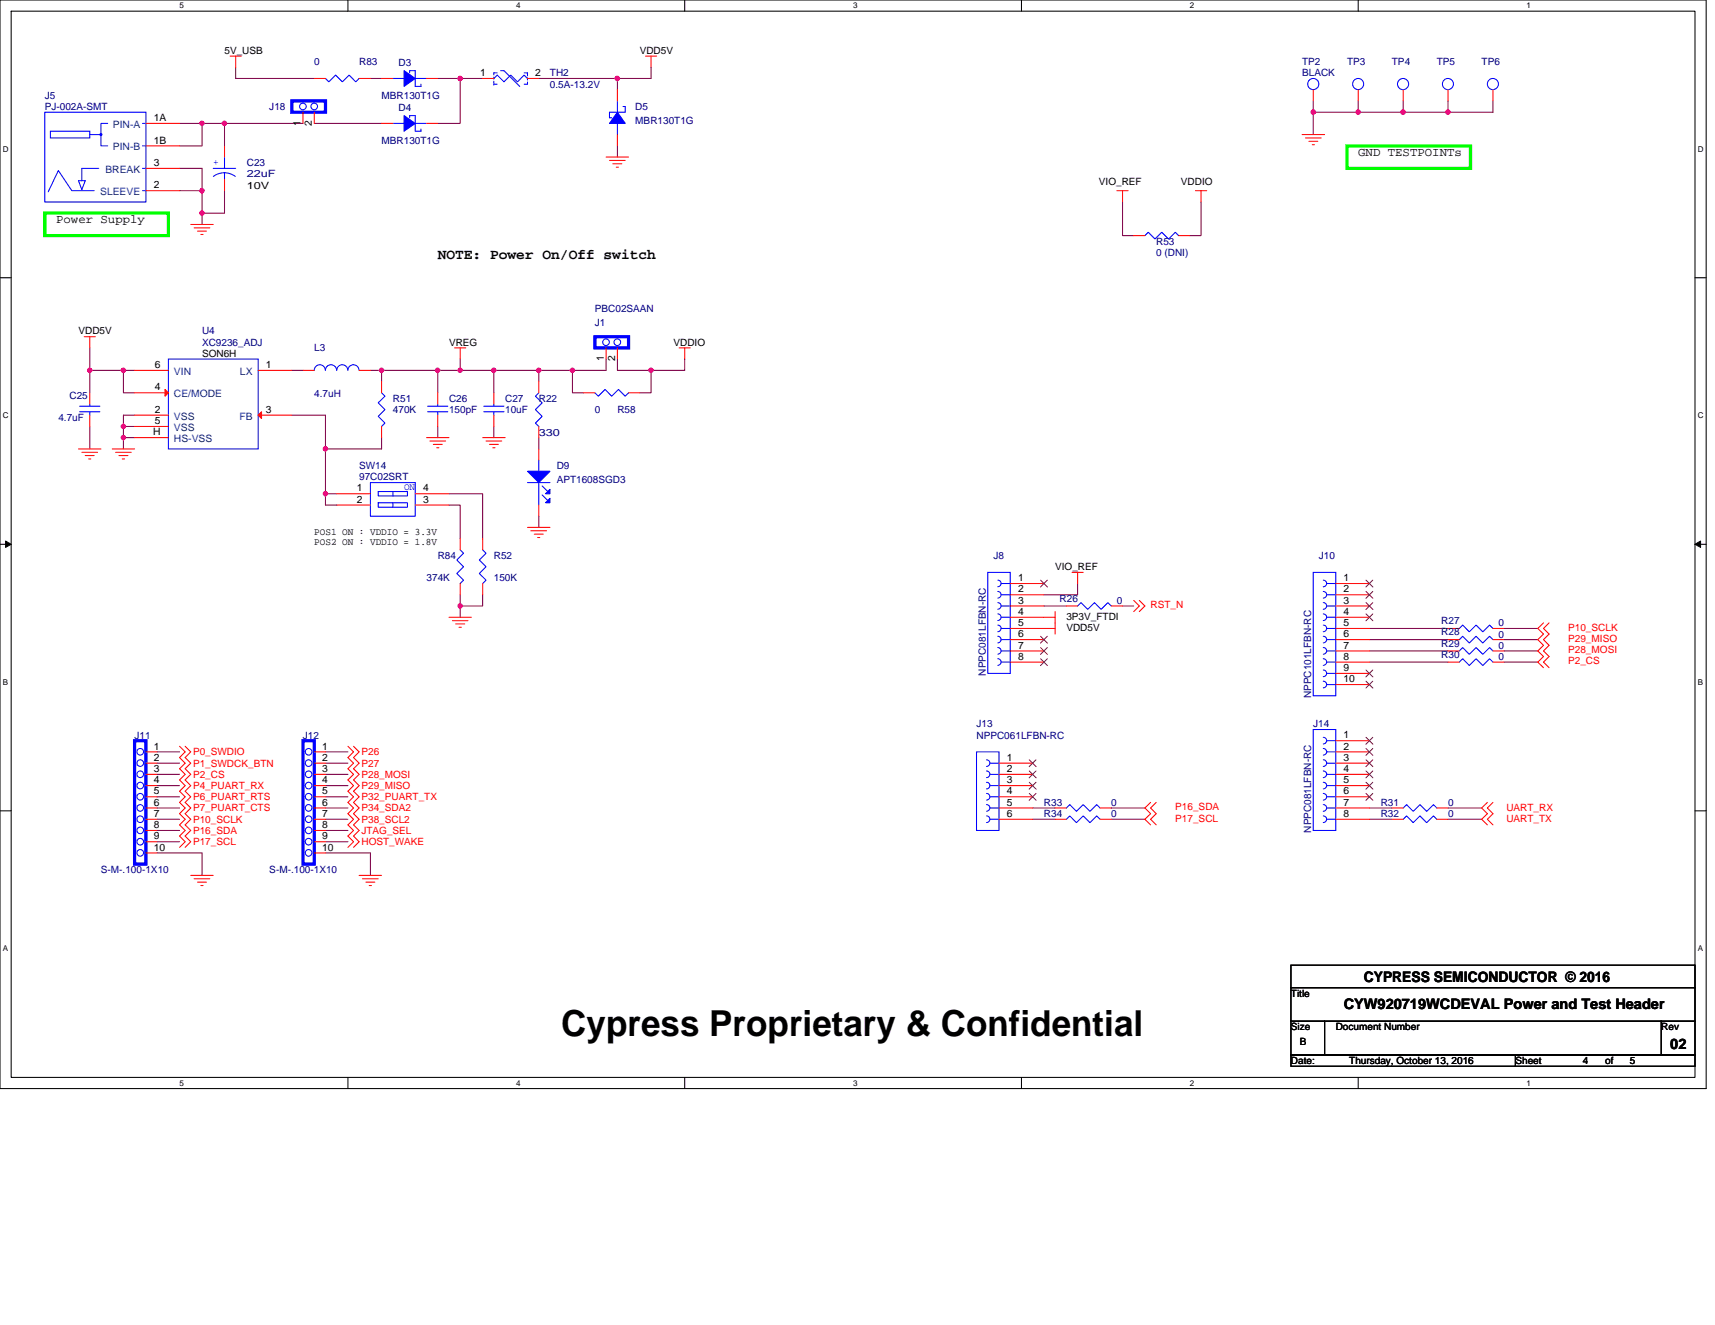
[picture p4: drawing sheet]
<svg xmlns="http://www.w3.org/2000/svg" width="279mm" height="216mm" viewBox="0 0 279 216" stroke-linecap="round" stroke-linejoin="round" font-family="sans-serif">
<path d="M0 0h278v177.4h-278zM1.8 1.8h274.3v173.8h-274.3z" fill="none" stroke="#000" stroke-width=".17"/>
<g fill="#fff">
<path d="M29.3 .2h.7v1.5h-.7z"/>
<path d="M29.3 175.7h.7v1.5h-.7z"/>
</g>
<path d="M56.7 0v1.8M56.7 175.6v1.8" fill="none" stroke="#000" stroke-width=".17"/>
<g fill="#fff">
<path d="M84.1 .2h.7v1.5h-.7z"/>
<path d="M84.1 175.7h.7v1.5h-.7z"/>
</g>
<path d="M111.5 0v1.8M111.5 175.6v1.8" fill="none" stroke="#000" stroke-width=".17"/>
<g fill="#fff">
<path d="M139 .2h.7v1.5h-.7z"/>
<path d="M139 175.7h.7v1.5h-.7z"/>
</g>
<path d="M166.4 0v1.8M166.4 175.6v1.8" fill="none" stroke="#000" stroke-width=".17"/>
<g fill="#fff">
<path d="M193.8 .2h.8v1.5h-.8z"/>
<path d="M193.8 175.7h.8v1.5h-.8z"/>
</g>
<path d="M221.3 0v1.8M221.3 175.6v1.8" fill="none" stroke="#000" stroke-width=".17"/>
<g fill="#fff">
<path d="M248.7 .2h.7v1.5h-.7z"/>
<path d="M248.7 175.7h.7v1.5h-.7z"/>
<path d="M.5 23.5h.9v1.5h-.9z"/>
<path d="M276.6 23.5h1v1.5h-1z"/>
<path d="M.5 67h.9v1.4h-.9z"/>
<path d="M276.6 67h1v1.4h-1z"/>
</g>
<path d="M0 45.3h1.8M276.1 45.3h1.9" fill="none" stroke="#000" stroke-width=".17"/>
<g fill="#fff">
<path d="M.5 110.4h.8v1.5h-.8z"/>
<path d="M276.6 110.4h.9v1.5h-.9z"/>
</g>
<path d="M0 88.7h1.8M276.1 88.7h1.9" fill="none" stroke="#000" stroke-width=".17"/>
<path d="M.9 88.2l.9 .5-.9 .5zM276.1 88.7l1-.5v1z" fill="#000" stroke="#000" stroke-width=".16"/>
<g fill="#fff">
<path d="M.5 153.8h.8v1.5h-.8z"/>
<path d="M276.6 153.8h.9v1.5h-.9z"/>
</g>
<path d="M0 132.1h1.8M276.1 132.1h1.9M210.3 157.3h65.8v3.6h-65.8zM210.3 160.9h65.8v5.5h-65.8zM210.3 166.4h5.5v5.5h-5.5zM210.3 171.9h36.6v1.8h-36.6zM215.8 166.4h54.9v5.5h-54.9zM246.9 171.9h29.2v1.8h-29.2zM270.7 166.4h5.4v5.5h-5.4z" fill="none" stroke="#000" stroke-width=".17"/>
<path d="M7.3 34.7h20.1v3.7h-20.1zM219.5 23.8h20.1v3.6h-20.1z" fill="none" stroke="#0f0" stroke-width=".53"/>
<g fill="none" stroke="#800040" stroke-width=".17">
<path d="M38.4 11v1.8h12.8M60.3 12.8h1.9M71.3 12.8h3.7M78.6 12.8h-3.6v7.3h-3.7M87.8 12.8h12.8M106.1 11v1.8h-5.5v1.8M214 16.4v1.9M214 18.3v3.6M214 18.3h7.3M221.3 16.4v1.9M221.3 18.3h7.3M228.6 16.4v1.9"/>
<path d="M228.6 18.3h7.3M235.9 16.4v1.9M243.2 16.4v1.9h-7.3M29.3 20.1h3.6M29.3 27.4h3.6v3.7M29.3 31.1h3.6v3.6M32.9 20.1h3.7M32.9 20.1v3.7h-3.6M32.9 34.7v1.9M36.6 20.1v3.7M36.6 31.1v3.6h-3.7M36.6 20.1h12.8"/>
<path d="M51.2 20.1h11M100.6 23.8v1.8M182.9 32.9v5.5h1.8M195.7 32.9v5.5h-1.9M14.6 56.7v3.6M75 58.5v1.8h5.5M98.7 58.5v1.8h-5.4M100.6 58.5v1.8h5.5M111.5 58.5v1.8h-5.4v3.7h-1.9M14.6 60.3v3.7M14.6 69.5v3.7M14.6 60.3h5.5"/>
<path d="M20.1 60.3v3.7h1.8M20.1 60.3h1.8M20.1 71.3h1.8M20.1 71.3v1.9M20.1 69.5h1.8M20.1 69.5v1.8M21.9 67.6h-1.8v1.9M47.5 60.3h1.9M47.5 67.6h5.5v5.6M53 73.2v7.3M60.3 60.3h1.9M62.2 60.3h9.1"/>
<path d="M62.2 60.3v1.9M62.2 71.3v1.9h-9.2M71.3 69.5v1.8M75 60.3h-3.7v3.7M80.5 60.3h7.3M80.5 60.3v3.7M80.5 69.5v1.8M87.8 60.3v1.9M87.8 60.3h5.5M87.8 71.3v1.9M93.3 60.3v3.7h1.8M54.9 80.5h-1.9v1.8h1.9"/>
<path d="M73.2 80.5h5.4v7.3M73.2 82.3h1.8v5.5M75 96.9v1.8M78.6 96.9v1.8h-3.6v1.9M87.8 84.1v1.8M170.1 98.7h3.6M175.6 95.1v1.8h-5.5M182.9 98.7h1.8M223.1 102.4h12.8M223.1 104.2h12.8M223.1 106.1h12.8M223.1 107.9h12.8"/>
<path d="M245 102.4h5.5M245 104.2h5.5M245 106.1h5.5M245 107.9h5.5M25.6 139h7.3v3.6M25.6 122.5h3.7M25.6 124.4h3.7M25.6 126.2h3.7M25.6 128h3.7M25.6 129.8h3.7M25.6 133.5h3.7M25.6 137.2h3.7"/>
<path d="M25.6 135.3h3.7M25.6 131.7h3.7M53 122.5h3.7M53 124.4h3.7M53 126.2h3.7M53 128h3.7M53 129.8h3.7M53 131.7h3.7M53 133.5h3.7M53 135.3h3.7M53 137.2h3.7M53 139h7.3v3.6"/>
<path d="M168.2 131.7h3.7M168.2 133.5h3.7M181 133.5h5.5M181 131.7h5.5M223.1 131.7h3.7M223.1 133.5h3.7M235.9 131.7h5.5M235.9 133.5h5.5"/>
</g>
<g fill="#f0f" stroke="#f0f" stroke-width=".17">
<circle cx="214" cy="18.3" r=".36"/>
<circle cx="235.9" cy="18.3" r=".36"/>
<circle cx="228.6" cy="18.3" r=".36"/>
<circle cx="221.3" cy="18.3" r=".36"/>
<circle cx="32.9" cy="31.1" r=".36"/>
<circle cx="32.9" cy="34.7" r=".35"/>
<circle cx="36.6" cy="20.1" r=".36"/>
<circle cx="32.9" cy="20.1" r=".35"/>
<circle cx="20.1" cy="60.3" r=".35"/>
<circle cx="14.6" cy="60.3" r=".35"/>
<circle cx="20.1" cy="71.3" r=".35"/>
<circle cx="20.1" cy="69.5" r=".35"/>
<circle cx="53" cy="73.1" r=".36"/>
<circle cx="71.3" cy="60.3" r=".35"/>
<circle cx="62.2" cy="60.3" r=".35"/>
<circle cx="75" cy="60.3" r=".35"/>
<circle cx="87.8" cy="60.3" r=".35"/>
<circle cx="106.1" cy="60.3" r=".35"/>
<circle cx="80.4" cy="60.3" r=".35"/>
<circle cx="93.2" cy="60.3" r=".35"/>
<circle cx="75" cy="12.8" r=".36"/>
<circle cx="100.6" cy="12.8" r=".36"/>
<circle cx="53" cy="80.4" r=".35"/>
<circle cx="75" cy="98.7" r=".35"/>
</g>
<g fill="none" stroke="#f00" stroke-width=".17">
<path d="M37.5 9.1h1.8M38.4 9.1v1.9M49.4 18.3v1.8M51.2 18.3v1.8M51.2 12.8h1.8M58.5 12.8h1.8M62.2 12.8h1.8M69.5 12.8h1.8M78.6 12.8h1.9M85.9 12.8h1.9M100.6 14.6v1.8M105.2 9.1h1.8"/>
<path d="M106.1 9.1v1.9M214 14.6v1.8M221.3 14.6v1.8M228.6 14.6v1.8M235.9 14.6v1.8M243.2 14.6v1.8M23.8 31.1h5.5M23.8 27.4h5.5M23.8 23.8h5.5M23.8 20.1h5.5M31.1 36.6h3.6M31.6 37.1h2.6"/>
<path d="M32.2 37.7h1.4M32.7 38.2h.4M36.6 23.8v1.8M36.6 29.3v1.8M62.2 20.1h1.8M69.5 20.1h1.8M98.7 25.6h3.7M99.3 26.1h2.6M99.8 26.7h1.5M100.4 27.2h.4M100.6 21.9v1.9M181.9 31.1h1.9"/>
<path d="M182.9 31.1v1.8M184.7 38.4h1.8M192 38.4h1.8M194.8 31.1h1.8M195.7 31.1v1.8M212.1 21.9h3.7M212.7 22.5h2.5M213.2 23h1.5M213.8 23.6h.3M13.7 54.9h1.8M14.6 54.9v1.8M74.1 56.7h1.8"/>
<path d="M75 56.7v1.8M98.7 56.7v1.8M100.6 56.7v1.8M110.6 56.7h1.9M111.5 56.7v1.8M12.8 73.2h3.6M13.3 73.7h2.6M13.9 74.2h1.4M14.4 74.8h.4M14.6 64v1.8M14.6 67.6v1.9M18.3 73.2h3.6"/>
<path d="M18.8 73.7h2.6M19.4 74.2h1.4M19.9 74.8h.4M21.9 60.3h5.5M21.9 69.5h5.5M21.9 64h5.5M21.9 71.3h5.5M21.9 67.6h5.5M42.1 60.3h5.4M42.1 67.6h5.4M49.4 60.3h1.8M58.5 60.3h1.8"/>
<path d="M62.2 62.2v1.8M62.2 69.5v1.8M69.5 71.3h3.7M70 71.9h2.6M70.6 72.4h1.5M71.1 73h.4M71.3 64v1.8M71.3 67.6v1.9M78.6 71.3h3.7M79.2 71.9h2.5M79.7 72.4h1.5M80.3 73h.3"/>
<path d="M80.5 64v1.8M80.5 67.6v1.9M87.8 73.2v1.8M87.8 69.5v1.8M87.8 62.2v1.8M95.1 64h1.8M102.4 64h1.8M54.9 80.5h5.4M54.9 82.3h5.4M67.6 82.3h5.6M67.6 80.5h5.6M75 87.8v1.8"/>
<path d="M75 95.1v1.8M78.6 87.8v1.8M78.6 95.1v1.8M85.9 85.9h3.7M86.5 86.5h2.5M87 87h1.5M87.6 87.6h.3M87.8 82.3v1.8M164.6 95.1h5.5M164.6 96.9h5.5M164.6 98.7h5.5M171.9 99.7v3.6"/>
<path d="M173.7 98.7h1.9M174.6 93.3h1.9M175.6 93.3v1.8M181 98.7h1.9M184.7 97.8l.9 .9-.9 1M185.6 97.8l.9 .9-.9 1M217.6 95.1h5.5M217.6 96.9h5.5M217.6 98.7h5.5M73.2 100.6h3.6M73.7 101.1h2.5M74.2 101.7h1.5"/>
<path d="M74.8 102.2h.4M164.6 100.6h7.3M164.6 102.4h7.3M164.6 104.2h5.5M164.6 106.1h5.5M164.6 107.9h5.5M217.6 100.6h5.5M217.6 102.4h5.5M217.6 104.2h5.5M217.6 106.1h5.5M217.6 107.9h5.5M217.6 109.7h5.5"/>
<path d="M217.6 111.5h5.5M235.9 107.9h1.8M235.9 102.4h1.8M235.9 106.1h1.8M235.9 104.2h1.8M243.2 107.9h1.8M243.2 102.4h1.8M243.2 106.1h1.8M243.2 104.2h1.8M251.5 101.5l-1 .9 1 .9-1 .9 1 1-1 .9 1 .9-1 .9 1 .9M252.4 101.5l-.9 .9 .9 .9-.9 .9 .9 1-.9 .9 .9 .9-.9 .9 .9 .9M23.8 122.5h1.8"/>
<path d="M23.8 124.4h1.8M23.8 126.2h1.8M23.8 128h1.8M23.8 129.8h1.8M23.8 131.7h1.8M23.8 133.5h1.8M23.8 135.3h1.8M23.8 137.2h1.8M23.8 139h1.8M29.3 121.6l.9 .9-.9 .9 .9 1-.9 .9 .9 .9-.9 .9 .9 .9-.9 .9 .9 .9-.9 .9 .9 1-.9 .9 .9 .9-.9 .9 .9 .9-.9 .9 .9 1-.9 .9M30.2 121.6l.9 .9-.9 .9 .9 1-.9 .9 .9 .9-.9 .9 .9 .9-.9 .9 .9 .9-.9 .9 .9 1-.9 .9 .9 .9-.9 .9 .9 .9-.9 .9 .9 1-.9 .9M51.2 122.5h1.8"/>
<path d="M51.2 124.4h1.8M51.2 126.2h1.8M51.2 128h1.8M51.2 129.8h1.8M51.2 131.7h1.8M51.2 133.5h1.8M51.2 135.3h1.8M51.2 137.2h1.8M51.2 139h1.8M56.7 121.6l.9 .9-.9 .9 .9 1-.9 .9 .9 .9-.9 .9 .9 .9-.9 .9 .9 .9-.9 .9 .9 1-.9 .9 .9 .9-.9 .9 .9 .9-.9 .9 .9 1-.9 .9M57.6 121.6l.9 .9-.9 .9 .9 1-.9 .9 .9 .9-.9 .9 .9 .9-.9 .9 .9 .9-.9 .9 .9 1-.9 .9 .9 .9-.9 .9 .9 .9-.9 .9 .9 1-.9 .9M162.8 124.4h5.4"/>
<path d="M162.8 126.2h5.4M162.8 128h5.4M162.8 129.8h5.4M162.8 131.7h5.4M162.8 133.5h5.4M171.9 131.7h1.8M171.9 133.5h1.8M179.2 131.7h1.8M179.2 133.5h1.8M187.5 130.7l-1 1 1 .9-1 .9 1 .9M188.4 130.7l-.9 1 .9 .9-.9 .9 .9 .9M217.6 120.7h5.5"/>
<path d="M217.6 122.5h5.5M217.6 124.4h5.5M217.6 126.2h5.5M217.6 128h5.5M217.6 129.8h5.5M217.6 131.7h5.5M217.6 133.5h5.5M226.8 131.7h1.8M226.8 133.5h1.8M234.1 131.7h1.8M234.1 133.5h1.8M242.3 130.7l-.9 1 .9 .9-.9 .9 .9 .9"/>
<path d="M243.2 130.7l-.9 1 .9 .9-.9 .9 .9 .9M31.1 142.6h3.6M31.6 143.2h2.6M32.2 143.7h1.4M32.7 144.3h.4M58.5 142.6h3.7M59.1 143.2h2.5M59.6 143.7h1.5M60.2 144.3h.3"/>
</g>
<g fill="none" stroke="#00f" stroke-width=".17">
<path d="M7.3 18.3h16.5v14.6h-16.5zM53 12.8l.6 .5 1.1-1.1 1.1 1.1 1.1-1.1 1.1 1.1 .5-.5M64 12.8h1.8M66.7 11.9v-.4h.9v2.6h1v-.4M66.7 19.2v-.4h.9v2.6h1v-.4M67.6 12.8h1.9M80.5 11.9h.5M80.5 13.7h.5M81.6 11.5h.5l2.6 2.6M85.4 11.9h.5M85.4 13.7h.5M85.9 12.8l-.5-.6-1.1 1.1-1.1-1.1-1.1 1.1-1.1-1.1-.5 .6"/>
<path d="M100.6 16.4v1.9M101.5 17.4h.4v.9h-2.6v.9h.4M8.2 21.4h6.4v1.1h-6.4zM12.8 29.4h1.1l-.6 1.5zM14.6 21.9h1.8M15.3 31.1h-3.6l-2.2-3.3-1.6 3.5M16.1 27.4h-2.8v2M17.5 20.1h-1.1v3.7h1.1M23.2 23.8h.6M23.2 27.4h.6M23.2 31.1h.6M23.2 20.1h.6"/>
<path d="M34.7 27.4h3.7M34.8 28.7l1-.4 .8-.1 1.1 .2 .6 .3M36.6 28.2v1.1M36.6 25.6v1.8M64 20.1h1.8M67.6 20.1h1.9M100.6 20.1v1.8M186.5 38.4l.6-.6 1.1 1.1 1.1-1.1 1.1 1.1 1.1-1.1 .5 .6M27.4 58.5h14.7v14.7h-14.7zM13 67.1h3.3M13 66.2h3.3M14.6 65.8v.4"/>
<path d="M14.6 67.1v.5M51.2 60.3a.9 .9 0 0 1 .9-.9 .9 .9 0 0 1 .9 .9M53 60.3a.91 .91 0 0 1 .9-.9 .91 .91 0 0 1 .9 .9 .91 .91 0 0 1 1-.9 .91 .91 0 0 1 .9 .9M56.7 60.3a.9 .9 0 0 1 .9-.9 .9 .9 0 0 1 .9 .9M60.3 78.6h7.3v5.5h-7.3zM62.2 64l.5 .6-1.1 1 1.1 1.1-1.1 1.1 1.1 1.1-.5 .6M69.7 67.1h3.3M69.7 66.2h3.3M71.3 65.8v.4M71.3 67.1v.5M78.8 67.1h3.3M78.8 66.2h3.3"/>
<path d="M80.5 65.8v.4M80.5 67.1v.5M85.9 78.6h3.7M87.8 75v1.8M87.8 78.6v3.7M87.8 64l-.6 .6 1.1 1-1.1 1.1 1.1 1.1-1.1 1.1 .6 .6M88.3 79.2l.9 .9M96.9 64l.6 .6 1.1-1.1 1.1 1.1 1.1-1.1 1.1 1.1 .5-.6M61.6 80.1h4.8v.7h-4.8zM61.6 81.9h4.8v.8h-4.8zM64 80.1v.7M64 81.9v.8"/>
<path d="M75 89.6l.5 .5-1.1 1.1 1.1 1.2-1.1 1.1 1.1 1-.5 .6M78.6 89.6l.6 .5-1.1 1.1 1.1 1.2-1.1 1.1 1.1 1-.6 .6M88.3 80.6l.9 1M160.9 93.3h3.7v16.4h-3.7zM162.6 98.2a.54 .54 0 0 1 .5 .5 .54 .54 0 0 1-.5 .6M162.6 96.4a.54 .54 0 0 1 .5 .5 .54 .54 0 0 1-.5 .6M162.6 94.5a.54 .54 0 0 1 .5 .6 .54 .54 0 0 1-.5 .5M163.1 98.7h1.5M163.1 96.9h1.5M163.1 95.1h1.5M175.6 98.7l.5-.5 1.1 1.1 1.1-1.1 1.1 1.1 1.1-1.1 .5 .5M214 93.3h3.6v20.1h-3.6z"/>
<path d="M215.6 98.2a.54 .54 0 0 1 .5 .5 .54 .54 0 0 1-.5 .6M215.6 96.4a.54 .54 0 0 1 .5 .5 .54 .54 0 0 1-.5 .6M215.6 94.5a.54 .54 0 0 1 .5 .6 .54 .54 0 0 1-.5 .5M216.2 98.7h1.4M216.2 96.9h1.4M216.2 95.1h1.4M162.6 107.3a.54 .54 0 0 1 .5 .6 .54 .54 0 0 1-.5 .5M162.6 105.5a.54 .54 0 0 1 .5 .6 .54 .54 0 0 1-.5 .5M162.6 103.7a.54 .54 0 0 1 .5 .5 .54 .54 0 0 1-.5 .6M162.6 101.9a.54 .54 0 0 1 .5 .5 .54 .54 0 0 1-.5 .5M162.6 100a.54 .54 0 0 1 .5 .6 .54 .54 0 0 1-.5 .5M163.1 107.9h1.5"/>
<path d="M163.1 106.1h1.5M163.1 104.2h1.5M163.1 102.4h1.5M163.1 100.6h1.5M214 118.9h3.6v16.4h-3.6zM215.6 111a.54 .54 0 0 1 .5 .5 .54 .54 0 0 1-.5 .6M215.6 109.2a.54 .54 0 0 1 .5 .5 .54 .54 0 0 1-.5 .6M215.6 107.3a.54 .54 0 0 1 .5 .6 .54 .54 0 0 1-.5 .5M215.6 105.5a.54 .54 0 0 1 .5 .6 .54 .54 0 0 1-.5 .5M215.6 103.7a.54 .54 0 0 1 .5 .5 .54 .54 0 0 1-.5 .6M215.6 101.9a.54 .54 0 0 1 .5 .5 .54 .54 0 0 1-.5 .5M215.6 100a.54 .54 0 0 1 .5 .6 .54 .54 0 0 1-.5 .5"/>
<path d="M216.2 111.5h1.4M216.2 109.7h1.4M216.2 107.9h1.4M216.2 106.1h1.4M216.2 104.2h1.4M216.2 102.4h1.4M216.2 100.6h1.4M237.7 107.9l.6-.6 1.1 1.1 1.1-1.1 1.1 1.1 1.1-1.1 .5 .6M237.7 102.4l.6-.5 1.1 1.1 1.1-1.1 1.1 1.1 1.1-1.1 .5 .5M237.7 106.1l.6-.6 1.1 1.1 1.1-1.1 1.1 1.1 1.1-1.1 .5 .6M237.7 104.2l.6-.5 1.1 1.1 1.1-1.1 1.1 1.1 1.1-1.1 .5 .5M159.1 122.5h3.7v12.8h-3.7z"/>
<path d="M160.7 131.1a.54 .54 0 0 1 .6 .5 .54 .54 0 0 1-.6 .6M160.7 129.3a.54 .54 0 0 1 .6 .5 .54 .54 0 0 1-.6 .6M160.7 127.5a.54 .54 0 0 1 .6 .5 .54 .54 0 0 1-.6 .5M160.7 125.6a.54 .54 0 0 1 .6 .6 .54 .54 0 0 1-.6 .5M160.7 123.8a.54 .54 0 0 1 .6 .5 .54 .54 0 0 1-.6 .6M160.7 132.9a.54 .54 0 0 1 .6 .6 .54 .54 0 0 1-.6 .5M161.3 131.7h1.5M161.3 129.8h1.5M161.3 128h1.5M161.3 126.2h1.5M161.3 124.4h1.5M161.3 133.5h1.5"/>
<path d="M173.7 131.7l.6-.6 1.1 1.1 1.1-1.1 1.1 1.1 1.1-1.1 .5 .6M173.7 133.5l.6-.6 1.1 1.1 1.1-1.1 1.1 1.1 1.1-1.1 .5 .6M215.6 132.9a.54 .54 0 0 1 .5 .6 .54 .54 0 0 1-.5 .5M215.6 131.1a.54 .54 0 0 1 .5 .5 .54 .54 0 0 1-.5 .6M215.6 129.3a.54 .54 0 0 1 .5 .5 .54 .54 0 0 1-.5 .6M215.6 127.5a.54 .54 0 0 1 .5 .5 .54 .54 0 0 1-.5 .5M215.6 125.6a.54 .54 0 0 1 .5 .6 .54 .54 0 0 1-.5 .5M215.6 123.8a.54 .54 0 0 1 .5 .5 .54 .54 0 0 1-.5 .6M215.6 122a.54 .54 0 0 1 .5 .5 .54 .54 0 0 1-.5 .5M215.6 120.1a.54 .54 0 0 1 .5 .6 .54 .54 0 0 1-.5 .5M216.2 133.5h1.4M216.2 131.7h1.4"/>
<path d="M216.2 129.8h1.4M216.2 128h1.4M216.2 126.2h1.4M216.2 124.4h1.4M216.2 122.5h1.4M216.2 120.7h1.4M228.6 131.7l.6-.6 1 1.1 1.1-1.1 1.1 1.1 1.1-1.1 .6 .6M228.6 133.5l.6-.6 1 1.1 1.1-1.1 1.1 1.1 1.1-1.1 .6 .6"/>
<circle cx="49.3" cy="17.3" r=".54"/>
<circle cx="51.2" cy="17.3" r=".54"/>
<circle cx="214" cy="13.7" r=".91"/>
<circle cx="221.3" cy="13.7" r=".9"/>
<circle cx="228.6" cy="13.7" r=".91"/>
<circle cx="235.9" cy="13.7" r=".9"/>
<circle cx="243.2" cy="13.7" r=".9"/>
<circle cx="98.7" cy="55.8" r=".54"/>
<circle cx="100.6" cy="55.8" r=".54"/>
<circle cx="22.8" cy="135.3" r=".54"/>
<circle cx="22.8" cy="137.1" r=".54"/>
<circle cx="22.8" cy="124.3" r=".54"/>
<circle cx="22.8" cy="131.6" r=".54"/>
<circle cx="22.8" cy="129.8" r=".54"/>
<circle cx="22.8" cy="133.5" r=".54"/>
<circle cx="22.8" cy="139" r=".54"/>
<circle cx="22.8" cy="122.5" r=".54"/>
<circle cx="22.8" cy="128" r=".54"/>
<circle cx="22.8" cy="126.2" r=".54"/>
<circle cx="50.3" cy="131.6" r=".54"/>
<circle cx="50.3" cy="129.8" r=".54"/>
<circle cx="50.3" cy="139" r=".54"/>
<circle cx="50.3" cy="133.5" r=".54"/>
<circle cx="50.3" cy="135.3" r=".54"/>
<circle cx="50.3" cy="122.5" r=".54"/>
<circle cx="50.3" cy="128" r=".54"/>
<circle cx="50.3" cy="124.3" r=".54"/>
<circle cx="50.3" cy="126.2" r=".54"/>
<circle cx="50.3" cy="137.1" r=".54"/>
</g>
<path d="M47.5 16.4h5.5v1.9h-5.5zM96.9 54.9h5.5v1.8h-5.5zM21.9 120.7h1.9v20.1h-1.9zM49.4 120.7h1.8v20.1h-1.8z" fill="none" stroke="#00f" stroke-width=".53"/>
<g fill="none" stroke="#804000" stroke-width=".16">
<path d="M169.5 94.5l1.1 1.2M170.6 94.5l-1.1 1.2M222.5 94.5l1.2 1.2M222.5 96.4l1.2 1.1M222.5 98.2l1.2 1.1M223.6 94.5l-1.1 1.2M223.6 96.4l-1.1 1.1M223.6 98.2l-1.1 1.1M169.5 103.7l1.1 1.1M169.5 105.5l1.1 1.1M169.5 107.3l1.1 1.2M170.6 103.7l-1.1 1.1"/>
<path d="M170.6 105.5l-1.1 1.1M170.6 107.3l-1.1 1.2M222.5 100l1.2 1.2M222.5 109.2l1.2 1.1M222.5 111l1.2 1.1M223.6 100l-1.1 1.2M223.6 109.2l-1.1 1.1M223.6 111l-1.1 1.1M167.7 123.8l1.1 1.1M167.7 125.6l1.1 1.1M167.7 127.5l1.1 1.1M167.7 129.3l1.1 1.1"/>
<path d="M168.8 123.8l-1.1 1.1M168.8 125.6l-1.1 1.1M168.8 127.5l-1.1 1.1M168.8 129.3l-1.1 1.1M222.5 120.1l1.2 1.2M222.5 122l1.2 1.1M222.5 123.8l1.2 1.1M222.5 125.6l1.2 1.1M222.5 127.5l1.2 1.1M222.5 129.3l1.2 1.1M223.6 120.1l-1.1 1.2M223.6 122l-1.1 1.1"/>
<path d="M223.6 123.8l-1.1 1.1M223.6 125.6l-1.1 1.1M223.6 127.5l-1.1 1.1M223.6 129.3l-1.1 1.1"/>
</g>
<g fill="#00f" stroke="#00f" stroke-width=".17">
<path d="M65.8 11.5l1.8 1.3-1.8 1.3z" fill-rule="evenodd"/>
<path d="M85.9 76.8h3.7l-1.8 1.8z" fill-rule="evenodd"/>
<path d="M89.6 79.7v.8h-.7z" fill-rule="evenodd"/>
<path d="M88.9 81.9l.7-.7v.7z" fill-rule="evenodd"/>
<path d="M100.6 18.3l1.3 1.8h-2.6z" fill-rule="evenodd"/>
<path d="M65.8 18.8l1.8 1.3-1.8 1.3z" fill-rule="evenodd"/>
<circle cx="16.4" cy="21.9" r=".17"/>
</g>
<path d="M80.5 11.9v1.8M80.5 13.7h.1M85.9 13.7v-1.8M85.9 11.9h.1" fill="none" stroke="#00f" stroke-width=".17" stroke-dasharray=".3 .3"/>
<g fill="#f00" stroke="#f00" stroke-width=".17">
<path d="M42.1 67.6l.5-.5v1.1z"/>
<path d="M26.9 63.5l.5 .5-.5 .6z"/>
</g>
<text font-size="5.8" x="91.4" y="168.8">Cypress Proprietary &amp; Confidential</text>
<g font-size="2.4">
<text x="71.3" y="42.2">NOTE: Power On/Off switch</text>
<text x="222.2" y="160">CYPRESS SEMICONDUCTOR © 2016</text>
<text x="218.9" y="164.4">CYW920719WCDEVAL Power and Test Header</text>
<text x="272.1" y="171">02</text>
</g>
<g font-size="2">
<text x="221.3" y="25.4">GND TESTPOINTs</text>
<text x="9.1" y="36.3">Power Supply</text>
</g>
<g font-size="1.7">
<text x="78.3" y="12.4">1</text>
<text x="87.2" y="12.4">2</text>
<text x="25" y="23.4">1B</text>
<text x="25" y="19.7">1A</text>
<text x="49" y="20.5" transform="rotate(-90 49 20.5)">1</text>
<text x="50.8" y="20.5" transform="rotate(-90 50.8 20.5)">2</text>
<text x="25" y="27.1">3</text>
<text x="25" y="30.7">2</text>
<text x="25.2" y="60">6</text>
<text x="43.3" y="60">1</text>
<text x="98.4" y="58.9" transform="rotate(-90 98.4 58.9)">1</text>
<text x="100.2" y="58.9" transform="rotate(-90 100.2 58.9)">2</text>
<text x="25.2" y="63.6">4</text>
<text x="25" y="70.9">H</text>
<text x="25.2" y="69.1">5</text>
<text x="25.2" y="67.3">2</text>
<text x="43.3" y="67.3">3</text>
<text x="58.1" y="80.1">1</text>
<text x="58.1" y="81.9">2</text>
<text x="68.9" y="81.9">3</text>
<text x="68.9" y="80.1">4</text>
<text x="165.9" y="94.7">1</text>
<text x="218.9" y="94.7">1</text>
<text x="165.9" y="96.5">2</text>
<text x="165.9" y="98.4">3</text>
<text x="165.9" y="100.2">4</text>
<text x="218.9" y="96.5">2</text>
<text x="218.9" y="98.4">3</text>
<text x="218.9" y="100.2">4</text>
<text x="165.9" y="102">5</text>
<text x="165.9" y="103.8">6</text>
<text x="165.9" y="105.7">7</text>
<text x="165.9" y="107.5">8</text>
<text x="218.9" y="102">5</text>
<text x="218.9" y="103.8">6</text>
<text x="218.9" y="105.7">7</text>
<text x="218.9" y="107.5">8</text>
<text x="218.9" y="109.3">9</text>
<text x="218.9" y="111.2">10</text>
<text x="25" y="122.1">1</text>
<text x="25" y="124">2</text>
<text x="25" y="125.8">3</text>
<text x="52.5" y="122.1">1</text>
<text x="52.5" y="124">2</text>
<text x="52.5" y="125.8">3</text>
<text x="164" y="124">1</text>
<text x="164" y="125.8">2</text>
<text x="218.9" y="120.3">1</text>
<text x="218.9" y="122.1">2</text>
<text x="218.9" y="124">3</text>
<text x="218.9" y="125.8">4</text>
<text x="25" y="127.6">4</text>
<text x="25" y="129.5">5</text>
<text x="25" y="131.3">6</text>
<text x="52.5" y="127.6">4</text>
<text x="52.5" y="129.5">5</text>
<text x="52.5" y="131.3">6</text>
<text x="164" y="127.6">3</text>
<text x="164" y="129.5">4</text>
<text x="164" y="131.3">5</text>
<text x="218.9" y="127.6">5</text>
<text x="218.9" y="129.5">6</text>
<text x="218.9" y="131.3">7</text>
<text x="25" y="133.1">7</text>
<text x="25" y="134.9">8</text>
<text x="25" y="136.8">9</text>
<text x="52.5" y="133.1">7</text>
<text x="52.5" y="134.9">8</text>
<text x="52.5" y="136.8">9</text>
<text x="164" y="133.1">6</text>
<text x="218.9" y="133.1">8</text>
<text x="25" y="138.6">10</text>
<text x="52.5" y="138.6">10</text>
</g>
<g font-size="1.7" fill="#004080">
<text x="18.4" y="20.8">PIN-A</text>
<text x="17.2" y="28.2">BREAK</text>
<text x="18.4" y="24.5">PIN-B</text>
<text x="16.3" y="31.8">SLEEVE</text>
<text x="28.3" y="61.1">VIN</text>
<text x="28.3" y="64.7">CE/MODE</text>
<text x="39.1" y="61.1">LX</text>
<text x="28.3" y="70.2">VSS</text>
<text x="28.3" y="68.4">VSS</text>
<text x="39" y="68.4">FB</text>
<text x="28.3" y="72.1">HS-VSS</text>
</g>
<g font-size="1.6">
<text x="36.6" y="8.8">5V_USB</text>
<text x="104.2" y="8.8">VDD5V</text>
<text x="40.2" y="30.7">10V</text>
<text x="179" y="30.2">VIO_REF</text>
<text x="192.4" y="30.2">VDDIO</text>
<text x="12.8" y="54.5">VDD5V</text>
<text x="32.9" y="58.2">SON6H</text>
<text x="73.2" y="56.3">VREG</text>
<text x="109.7" y="56.3">VDDIO</text>
<text x="51.2" y="87.2">POS1 ON : VDDIO = 3.3V</text>
<text x="51.2" y="88.8">POS2 ON : VDDIO = 1.8V</text>
<text x="171.9" y="92.9">VIO_REF</text>
<text x="173.7" y="101">3P3V_FTDI</text>
<text x="173.7" y="102.8">VDD5V</text>
<text x="210.3" y="162.4">Title</text>
<text x="210.3" y="167.9">Size</text>
<text x="217.6" y="167.9">Document Number</text>
<text x="270.7" y="167.9">Rev</text>
<text x="210.3" y="173.4">Date:</text>
<text x="211.8" y="170.3">B</text>
<text x="219.8" y="173.4">Thursday, October 13, 2016</text>
<text x="246.9" y="173.4">Sheet</text>
<text x="257.9" y="173.4">4</text>
<text x="261.5" y="173.4">of</text>
<text x="265.5" y="173.4">5</text>
</g>
<g font-size="1.6" fill="#000080">
<text x="51.2" y="10.6">0</text>
<text x="58.5" y="10.6">R83</text>
<text x="64.9" y="10.8">D3</text>
<text x="212.1" y="10.6">TP2</text>
<text x="219.5" y="10.6">TP3</text>
<text x="226.8" y="10.6">TP4</text>
<text x="234.1" y="10.6">TP5</text>
<text x="241.4" y="10.6">TP6</text>
<text x="7.3" y="16.1">J5</text>
<text x="7.3" y="17.9">PJ-002A-SMT</text>
<text x="43.9" y="17.9">J18</text>
<text x="62.2" y="16.1">MBR130T1G</text>
<text x="89.6" y="12.4">TH2</text>
<text x="89.6" y="14.3">0.5A-13.2V</text>
<text x="103.5" y="17.9">D5</text>
<text x="212.1" y="12.4">BLACK</text>
<text x="62.2" y="23.4">MBR130T1G</text>
<text x="64.9" y="18.1">D4</text>
<text x="103.5" y="20.1">MBR130T1G</text>
<text x="40.2" y="27.1">C23</text>
<text x="40.2" y="28.9">22uF</text>
<text x="188.4" y="39.9">R53</text>
<text x="188.4" y="41.7">0 (DNI)</text>
<text x="96.9" y="53">J1</text>
<text x="96.9" y="50.8">PBC02SAAN</text>
<text x="32.9" y="56.3">XC9236_ADJ</text>
<text x="32.9" y="54.5">U4</text>
<text x="51.2" y="57.3">L3</text>
<text x="11.3" y="64.9">C25</text>
<text x="51.2" y="64.7">4.7uH</text>
<text x="64" y="65.5">R51</text>
<text x="73.2" y="65.5">C26</text>
<text x="82.3" y="65.5">C27</text>
<text x="87.8" y="65.5">R22</text>
<text x="9.5" y="68.6">4.7uF</text>
<text x="64" y="67.3">470K</text>
<text x="73.2" y="67.3">150pF</text>
<text x="82.3" y="67.3">10uF</text>
<text x="87.8" y="71">330</text>
<text x="96.9" y="67.3">0</text>
<text x="100.6" y="67.3">R58</text>
<text x="58.5" y="76.5">SW14</text>
<text x="90.7" y="76.5">D9</text>
<text x="58.5" y="78.3">97C02SRT</text>
<text x="90.7" y="78.7">APT1608SGD3</text>
<text x="69.5" y="94.7">374K</text>
<text x="71.3" y="91.1">R84</text>
<text x="80.5" y="91.1">R52</text>
<text x="80.5" y="94.7">150K</text>
<text x="161.8" y="91.1">J8</text>
<text x="214.9" y="91.1">J10</text>
<text x="172.6" y="98">R26</text>
<text x="181.9" y="98.4">0</text>
<text x="234.8" y="101.7">R27</text>
<text x="234.8" y="107.2">R30</text>
<text x="234.8" y="105.3">R29</text>
<text x="234.8" y="103.5">R28</text>
<text x="244.1" y="107.5">0</text>
<text x="244.1" y="102.1">0</text>
<text x="244.1" y="105.7">0</text>
<text x="244.1" y="103.9">0</text>
<text x="160.6" y="110.1" transform="rotate(-90 160.6 110.1)">NPPC081LFBN-RC</text>
<text x="213.6" y="113.7" transform="rotate(-90 213.6 113.7)">NPPC101LFBN-RC</text>
<text x="159.1" y="118.5">J13</text>
<text x="214" y="118.5">J14</text>
<text x="21.9" y="120.4">J11</text>
<text x="49.4" y="120.4">J12</text>
<text x="159.1" y="120.4">NPPC061LFBN-RC</text>
<text x="170.1" y="131.3">R33</text>
<text x="181" y="131.3">0</text>
<text x="224.9" y="131.3">R31</text>
<text x="235.9" y="131.3">0</text>
<text x="170.1" y="133.1">R34</text>
<text x="181" y="133.1">0</text>
<text x="213.6" y="135.7" transform="rotate(-90 213.6 135.7)">NPPC081LFBN-RC</text>
<text x="224.9" y="133.1">R32</text>
<text x="235.9" y="133.1">0</text>
<text x="16.4" y="142.3">S-M-.100-1X10</text>
<text x="43.9" y="142.3">S-M-.100-1X10</text>
</g>
<g font-size="1.6" fill="#00f">
<text x="34.7" y="26.9">+</text>
<text x="65.8" y="79.9">ON</text>
</g>
<g font-size="1.6" fill="#f00">
<text x="187.5" y="99.1">RST_N</text>
<text x="255.5" y="106.4">P28_MOSI</text>
<text x="255.5" y="104.6">P29_MISO</text>
<text x="255.5" y="102.8">P10_SCLK</text>
<text x="255.5" y="108.3">P2_CS</text>
<text x="31.5" y="124.9">P1_SWDCK_BTN</text>
<text x="31.5" y="123.1">P0_SWDIO</text>
<text x="58.9" y="123.1">P26</text>
<text x="58.9" y="124.9">P27</text>
<text x="31.5" y="128.6">P4_PUART_RX</text>
<text x="31.5" y="126.7">P2_CS</text>
<text x="31.5" y="130.4">P6_PUART_RTS</text>
<text x="58.9" y="126.7">P28_MOSI</text>
<text x="58.9" y="128.6">P29_MISO</text>
<text x="58.9" y="130.4">P32_PUART_TX</text>
<text x="31.5" y="137.7">P17_SCL</text>
<text x="31.5" y="132.2">P7_PUART_CTS</text>
<text x="31.5" y="134.1">P10_SCLK</text>
<text x="31.5" y="135.9">P16_SDA</text>
<text x="58.9" y="137.7">HOST_WAKE</text>
<text x="58.9" y="132.2">P34_SDA2</text>
<text x="58.9" y="134.1">P38_SCL2</text>
<text x="58.9" y="135.9">JTAG_SEL</text>
<text x="191.5" y="132.1">P16_SDA</text>
<text x="191.5" y="133.9">P17_SCL</text>
<text x="245.4" y="132.2">UART_RX</text>
<text x="245.4" y="133.9">UART_TX</text>
</g>
<g font-size="1.3">
<text x="29.3" y="1.4">5</text>
<text x="84.1" y="1.4">4</text>
<text x="139" y="1.4">3</text>
<text x="193.8" y="1.4">2</text>
<text x="248.7" y="1.4">1</text>
<text x=".5" y="24.7">D</text>
<text x="276.6" y="24.7">D</text>
<text x=".5" y="68.2">C</text>
<text x="276.6" y="68.2">C</text>
<text x=".5" y="111.6">B</text>
<text x="276.6" y="111.6">B</text>
<text x=".5" y="155">A</text>
<text x="276.6" y="155">A</text>
<text x="29.3" y="176.9">5</text>
<text x="84.1" y="176.9">4</text>
<text x="139" y="176.9">3</text>
<text x="193.8" y="176.9">2</text>
<text x="248.7" y="176.9">1</text>
</g>
</svg>
